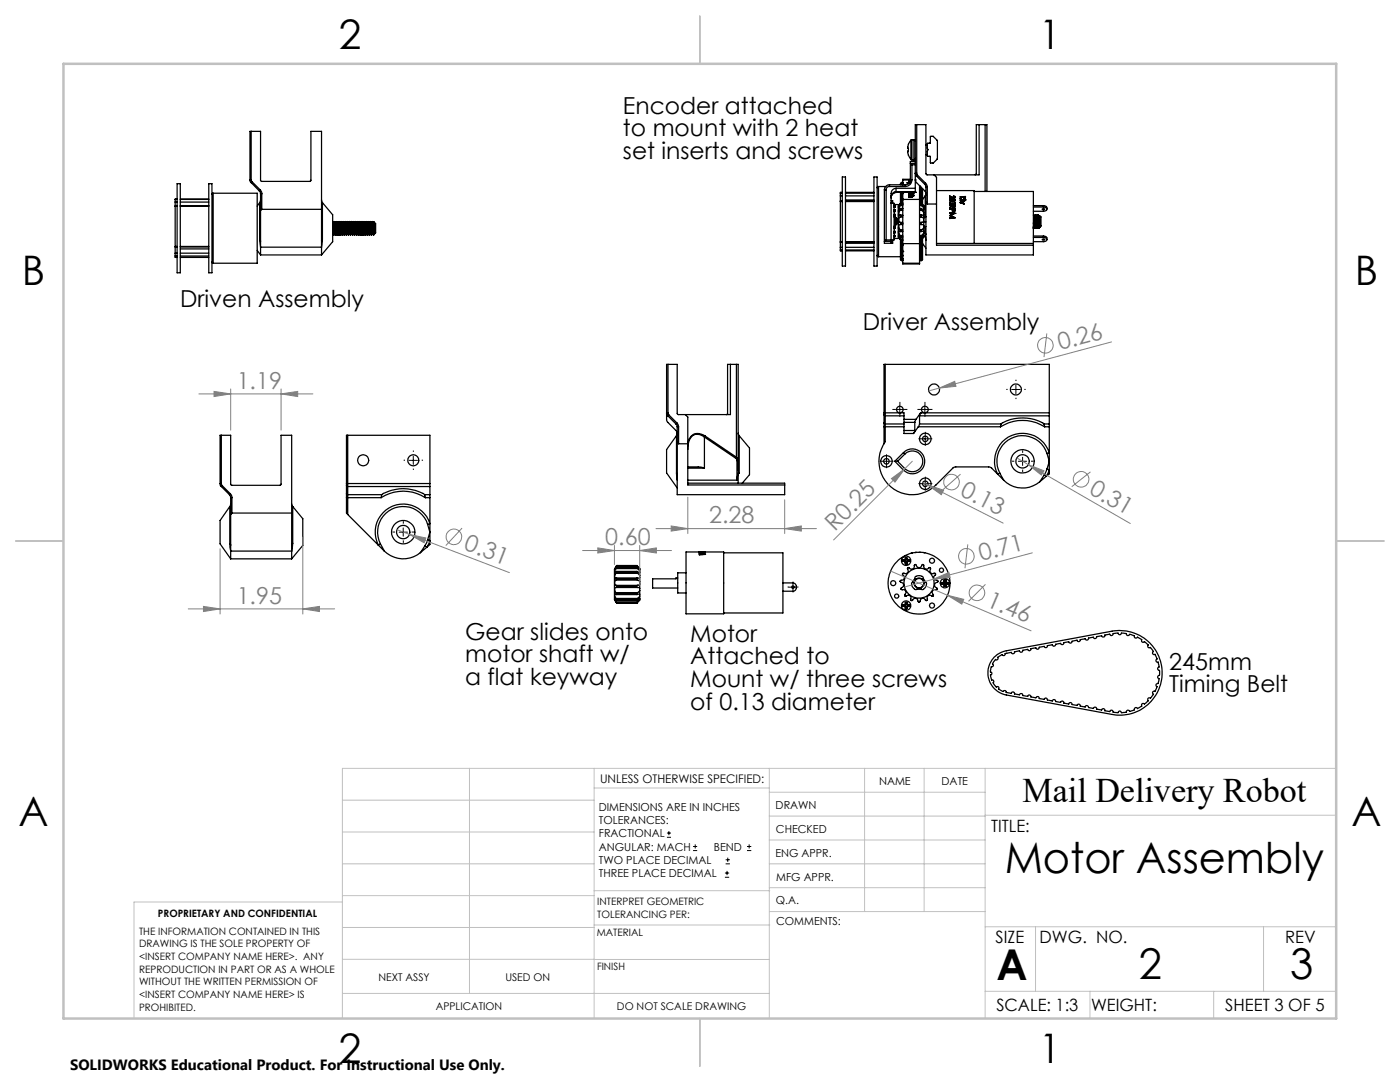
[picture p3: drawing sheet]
<svg xmlns="http://www.w3.org/2000/svg" width="279mm" height="216mm" viewBox="0 0 279 216" stroke-linecap="round" stroke-linejoin="round" font-family="sans-serif">
<g fill="none" stroke="#000" stroke-width=".25">
<path d="M35 39.8v.5M35 39.8h.3M35.3 36.7h.7v17.7h-.7zM35.3 39.7l-.3 .1M36 39.7h5.7M36 39.8h5.7M41.7 36.7h.6v17.7h-.6zM42.5 38.6l-.2 .2M42.5 38.6h8.8v13.9h-8.8M42.5 38.6v13.9M49.9 35.9v-9.7h2.1v9.9l.1 .1h9.8l.2-.2v-9.8h2.1v23.1M49.9 35.9l.2 .5"/>
<path d="M49.9 35.9h.2M50.1 35.9l.2 .4M50.1 26.2v9.7M50.1 36.4l1.7 1.7M50.3 36.3l1.6 1.6M50.3 36.3l-.2 .1M51.8 38.1l.2 .6M51.9 37.9l.3 .8M51.9 37.9l-.1 .2M52 39.9l-.2 .5M52 38.7v10.6M52 38.7h.2"/>
<path d="M52.2 38.7v3.1M64.2 39.9l.1 .5M167.7 38.6v.5M167.7 38.6h.4M167.7 39.1h.4M167.7 39.1v1M168.1 35.3h.6v17.8h-.6zM168.1 38.4h-.4v.2M168.7 38.6h5.7M168.7 38.4h5.7M168.7 39.9h5.7M168.7 39.1h5.7"/>
<path d="M174.4 35.3h.6v17.8h-.6zM175.3 37.2l-.3 .3M175.3 37.2v14M175.3 37.2h1.4M176.5 37.9h.3M176.5 37.9v10.3M176.8 37.9v10M177.5 37.2a.61 .61 0 0 0-.7 .7M177.5 36.9a1.09 1.09 0 0 0-1 1M177.5 37.2h3.2M177.5 36.9v.3M177.5 36.9h3.2"/>
<path d="M178.8 37.6a1.03 1.03 0 0 0-1 1v9.6M178.8 38.2a1.15 1.15 0 0 0-1 1.2M178.8 38.2v.2M178.8 38.4h.1M178.8 38.2h3.9M178.8 38.4h3.9M178.8 37.6v.6M178.8 37.6h3.9M178.9 38.4a1.02 1.02 0 0 0-1.1 1M178.9 38.4a1.02 1.02 0 0 0-1.1 1.1M179.7 38.4v2.1M179.9 36.4v.5"/>
<path d="M179.9 38.4v2M179.9 36.4l-.2 .2v.3M179.9 36.4h.2M180.1 38.4v2M180.1 36.4v.5M180.1 36.5h.1M180.1 36.5l.1 .1M180.1 36.9h.1M180.1 38.5v.1M180.1 38.6l.1 .1M180.1 39.7v.2M180.1 39.9l.1 .1"/>
<path d="M180.1 39.7h.1M180.1 36.4v.1M180.1 38.6h.1M180.1 39.9h.1M180.1 38.5h.1M180.2 38.5h.1M180.2 39.8v8.8M180.2 38.5h-.1M180.2 39.7h-.1M180.2 39.8h3.3M180.2 36.8l-.1 .1M180.2 38.4v1.4"/>
<path d="M180.2 35.9h1.5M180.7 36.9v.3M181 36.5h.1M181 36.5h.5M181.1 36.5h.3M181.1 36.5h.1M181.4 36.3h.1M181.4 36.1h.1M181.4 36.2h.1M181.3 38.6h.1M181.3 39.1h.1M181.4 39.3h.1"/>
<path d="M181.3 36.6h.1M181.4 39.2h.1M181.4 38.5v.1M181.4 38.5l-.1 .1M181.4 38.6h.1M181.4 38.7h.1M181.4 38.8h.1M181.4 38.8l-.1 .1h.3M181.4 39.1h.1M181.4 39.2l.5 .1M181.4 35.9h.1M181.4 35.9l.2 .1"/>
<path d="M181.4 38.9h.1M181.4 38.6h-.1M181.4 36h.1M181.4 36.2h.2M181.4 39.3h.4M181.4 36.3h.2M181.4 36.1h.2M181.4 38.6h.6M181.4 38.8v.1M181.4 39.2h.6M181.4 38.6h.7M181.4 38.9h.2"/>
<path d="M181.4 36.5h.1M181.4 35.9v.1M181.5 39.1h-.1M181.5 39.1h-.2M181.5 39.1h.1M181.5 39.1h.8M181.5 38.8h.1M181.5 38.7h.1M181.5 39.1l-.1 .1M181.5 39.1l-.1 .2M181.5 38.7v.1M181.5 39.1h.3"/>
<path d="M181.6 38.7h.1M181.6 36h.1M181.6 38.9h.1M181.6 38.7h.2M181.6 38.7h.7M181.6 38.5h.2M181.6 38.7v.1M181.6 38.5h.1M181.6 38.4v.1M181.6 39.1v.1M181.6 38.4h.1M181.7 32.6h.1"/>
<path d="M181.7 35.9a1.02 1.02 0 0 1-1 1M181.7 38.4l.1 .1M181.7 38.9h.1M181.7 38.5h.1M181.7 35.9h.3M181.7 35.8h-1.5v1.1M181.7 32.6v3.3M181.7 32.6l.3 .3M181.7 32.6h1M181.8 39.2h.1M181.8 39.1v.1M181.8 31.8l.2 .1"/>
<path d="M181.8 28l-.5 .8-.1 .5v.3h.1l-.1 1 .6 1.2M181.8 38.7h.1M181.8 39.1l.2 .1h-.2M181.8 39.1l.1 .1M181.8 39.1h.1M181.8 28v3.8M181.8 39.3h.1M181.8 38.9h.1M181.9 38.8l-.1 .1M181.9 38.8h.4M181.9 38.8v.1M181.9 38.9h-.2"/>
<path d="M181.9 39.2h.1M181.9 39.2h-.1M181.9 39.3h.1M182 27.9l-.2 .1M182 35.9a1.33 1.33 0 0 1-1.3 1.3M182 38.6h.1M182 39.2v.1M182 27.9v4M182 27.9h.4M182 31.9h.4M182 32.9v3M182 32.9h.7"/>
<path d="M182 39.3h-.2M182.1 38.6h.1M182.1 38.6h.3h-.3M182.2 38.6h-.1M182.2 38.9h.1M182.2 38.6h.1M182.3 38.8v.1M182.3 39.1h.1M182.3 38.9h.1M182.3 38.7h.1M182.3 38.8l-.1 .1M182.4 27.9l.3 .3"/>
<path d="M182.4 27.9v4M182.7 34.6h.1M182.7 31.6l-.3 .3M182.7 32.2h-1v.4M182.7 32.2v.4M182.7 38.2v.2M182.7 38.4h.1M182.7 35.8l.1 .6 1.8 1.7 .2 .6M182.7 35.9h.1M182.7 32.6v5.6M182.9 35.1l1.6 1.7M183 34.5l.1 .4"/>
<path d="M183 34.5h-.3l.2 .6M183 24.9v9.6M183.1 34.9l-.2 .2M183.1 34.9l1.6 1.6M183.5 39.8v12.7M183.5 39.7h.2M183.5 38.5h.2M183.5 37v2.8M183.5 37.5h.2M183.5 37.9h.1M183.5 38.9h.1M183.5 38.6h.2"/>
<path d="M183.5 39.9h.2M183.5 37.6h.2M183.5 37.1h.1M183.6 37.1v.4M183.7 37.5h.1M183.7 39.9l-.1 .5M183.7 39.7v.2M183.7 38.6l-.1 .2v.9M183.7 38.5v.1M183.7 37.6l-.1 .2v.7M183.7 37.5v.1M183.8 37.3v3.1"/>
<path d="M183.9 37.4v3.2M184.1 37.6v3.2M184.5 36.8l.3 .5M184.6 39.1v4.1M184.6 39.1l-.5 .7M184.7 36.5l.4 .8M184.7 36.5l-.2 .3M184.8 38.6l-.2 .5M184.8 30.9h.3M184.8 28.9h.3M184.8 37.3v3M184.8 37.3h.3"/>
<path d="M185.1 37.3v3.4M185.7 27.3l.5-.1 .9 .8v3.7l-.8 .8h-.6v-1.3l-.6-.1 .1-1.2-.1-1.3 .6-.1zM186.4 34.9l.5 .5v5.3M186.9 38h7.5v10.6M189.5 39.8l.1 .2 .5 .1M189.5 39.2l.5 .2M189.6 39.8l.2 .2M190 39.3l.3 .1M190 39.3l-.5-.2v.4l.2-.3 .6 .3M190 39.4l.2 .1M190 39.3v.1M190.1 39.6l-.5 .1-.1 .1"/>
<path d="M190.1 39.6h.3l.2 .2M190.1 39.7l.5 .1M190.1 39.7l-.6 .1M190.1 39.7l-.5 .1M190.1 39.7l.4 .1M190.1 39.6v.1M190.3 39.4v.1M190.5 39.2l.1 .1M190.5 39.3l-.2-.2 .3 .2M190.5 39.3l-.2 .1M190.5 39.8l-.1 .2h-.3M190.5 39.8l-.1 .2-.3 .1"/>
<path d="M190.5 39.3l-.1 .2M190.6 39.3l-.3 .2M190.6 39.8l-.1 .2-.4 .1M191.6 39.7l.5 .2M192.1 39.9l.3 .1M192.1 39.9l-.5-.3v.5h.1v-.4l.7 .4M192.1 39.9l.3 .2M192.1 39.9h.1M192.4 39.7l.2 .2M192.4 39.7l.1-.1 .2 .3M192.4 39.7l.3 .2M192.6 39.3h.1"/>
<path d="M192.6 39.3h-1h1.1M192.6 39.9l-.2 .1M192.6 39.9l-.2 .2M192.7 39.9l-.3 .2M194.4 38.2h11.8v10.4M195.4 24.9v10l-10.5-.1-.1-9.9h-2.1v7.3M196.6 24.9h-1.8v9.8l-.2 .2M196.6 24.9h.4v13.3M196.6 24.9v13.3M35 41.2v8M35 49.2v.1M35 41.1v.1"/>
<path d="M35 50.5v.6M35 51.1v.3h.3M35 49.3h.3M35 41.1h.3M35 40.3v.8M35 49.3v1.2M35 49.2h.3M35 41.2h.3M35 51.1h.3M35 50.5h.3M35 40.3h.3M36 49.3h5.7"/>
<path d="M36 41.1h5.7M36 51.4h5.7M36 49.7h5.7M36 41h5.7M36 49.2h5.7M36 41.2h5.7M36 51.1h5.7M36 50.5h5.7M36 40.3h5.7M42.3 52.3l.2 .2M51.3 50l.7 .9M51.8 47.9l.2 .2"/>
<path d="M51.8 40.4v7.5M51.8 40.4l-.5 .7M51.8 47.9l.2 1.4M52 49.3v1.6M52 50.9h12.2M52 49.3h12.2M52.2 41.8l-.2 .2M52.2 41.8h12M64.2 49.3v1.6M64.3 47.8l-.1 .2M64.3 40.4l2.1 2.5v5.3l-2.2 2.7M64.3 47.8l-.1 1.5"/>
<path d="M64.3 40.4v7.4M66.4 46.6h.1M66.4 44.3l.2 2.5M66.4 44.2h.1M66.4 46.5v.1M66.4 44.2l.2 2.6M66.5 44.2l.1 .3M66.6 44.5l.2 2.1-.2 .3-.2-.3M66.6 44.5h.1M66.6 44.5l.3 2.1M66.8 44.2l.2 2.6M66.9 44.2l-.3 .3"/>
<path d="M66.9 46.6l.2 .3M67 44.5l-.1-.3 .2 2.7M67 44.5l.2 2.1M67 44.5h.1M67.1 44.5l.2 2.1M67.2 44.2l.2 2.7M67.2 46.6l-.1 .3M67.3 44.2l.2 .6 .1 1.8-.1 .3zM67.3 44.2l-.2 .3M67.3 46.6l.1 .3M67.4 44.5h.1M67.4 46.9h.1"/>
<path d="M67.5 44.5l.2 2.1M67.6 44.2l.2 2.7M67.7 44.2l-.2 .3M67.7 46.6l.1 .3M67.8 44.5l-.1-.3 .2 2.7M67.8 44.5l.3 2.1-.2 .3M67.8 44.5h.1M67.8 46.9h.1M67.9 44.5l.2 2.1M68.1 44.2l.2 2.7M68.1 46.6l.2 .3M68.1 44.2l-.2 .3"/>
<path d="M68.3 44.5l-.2-.3 .2 2.6M68.3 44.5l.2 2.1-.2 .3M68.3 44.5h.1M68.3 46.9h.1M68.3 44.5l.2 2.1M68.5 44.2l.2 2.7-.2-2.7M68.5 44.2l-.2 .3M68.5 46.6l.2 .3M68.5 44.2l.2 .3M68.7 44.5l.2 2.1-.2 .3M68.7 44.5h.1M68.7 46.9h.1"/>
<path d="M68.7 44.5l.2 2.1M68.9 44.2l.2 2.6M68.9 44.2l-.2 .3M68.9 46.6l.2 .3M69.1 44.5l-.2-.3 .2 2.6M69.1 44.5l.2 2.1-.2 .3M69.1 44.5h.1M69.1 44.5l.3-.3 .2 2.7M69.1 44.5l.3 2.1M69.3 44.2l.2 2.6M69.4 44.2l.1 .3M69.4 46.6l.2 .3"/>
<path d="M69.5 44.5l.2 2.1-.1 .3M69.5 44.5h.1M69.6 44.5l.2-.3 .2 2.6M69.6 44.5l.2 2.1M69.7 44.2l.2 2.7M69.8 44.2l.1 .3M69.8 46.6l.1 .3M69.9 44.5h.1M69.9 44.5l.2 2.1M70 44.5l.2 2.1M70.1 46.6l-.2 .3M70.1 44.2l-.1 .3"/>
<path d="M70.1 44.2l.2 2.6M70.1 44.2h.1M70.2 46.6l.2 .3M70.3 44.5l-.1-.3 .2 2.7M70.3 44.5l.3 2.1-.2 .3M70.3 44.5h.1M70.4 44.5l.2 2.1M70.6 44.2l.2 2.7M70.6 44.2l-.2 .3M70.6 46.6l.2 .3M70.6 44.2l.2 2.6M70.6 44.2l.2 .3"/>
<path d="M70.8 44.5h.1M70.8 44.5l.2 2.1M71 46.6l-.2 .3M71 44.2l-.2 .3M71 44.2l.2 2.6M71 44.2h.1M71 44.2l.2 .3M71.2 44.5l.2 2.1-.2 .3-.2-.3M71.2 44.5h.1M71.2 44.5l.2 2.1M71.4 44.2l-.2 .3M71.4 44.2l.2 2.6"/>
<path d="M71.4 44.2h.1M71.4 46.6l.2 .3 .3-.3 .2 .3 .1-.3-.2-2.1-.1-.3 .2 2.6M71.6 44.5l-.2-.3 .2 2.6M71.6 44.5l.2 2.1M71.6 44.5h.1M71.6 44.5l.3 2.1M71.8 44.2l.2 2.6M71.9 44.2l-.3 .3M72 44.5h.1M72.1 44.5l.1 2.1M72.2 44.2l.2 2.6M72.3 44.2l-.2 .3"/>
<path d="M72.4 44.5l-.1-.3 .2 2.6M72.4 44.5l.1 1a1.49 1.49 0 0 1-.1 1.4l-.2-.3M72.4 44.5h.1M72.5 44.5l.2 2.1M72.6 44.2l.2 2.6M72.7 44.2l-.2 .3M72.7 46.6l.2 .3M72.8 44.5l-.1-.3 .2 2.6M72.8 44.5l.3 2.1-.2 .3M72.8 44.5h.1M72.9 44.5l.2 2.1M73.1 44.2l.2 2.7-.2-2.7"/>
<path d="M73.1 44.2l-.2 .3M73.1 46.6l.2 .3M73.1 44.2l.2 .3M73.3 44.5l.2 2.1-.2 .3M73.3 46.9h.1M73.3 44.5h.1M73.3 44.5l.2 2.1M73.4 44.2l-.1 .3M73.5 44.2l.2 2.6M73.5 44.2h.1M73.5 46.6l.2 .3M73.7 44.5l-.2-.3 .2 2.6"/>
<path d="M73.7 44.5l.2 2.1-.2 .3M73.7 44.5h.1M73.7 44.5l.2 2.1M73.9 44.2l.2 2.6M73.9 44.2l-.2 .3M73.9 46.6l.3 .3M74.1 44.5h.1M74.1 44.5l-.2-.3 .3 2.7M74.1 44.5l.2 2-.1 .4M74.2 44.5l.2 2.1M74.3 44.2l.2 2.6M74.4 44.2l-.2 .3"/>
<path d="M74.4 46.6l.1 .3M74.5 44.5l.2 2.1-.1 .3M74.5 44.5l-.1-.3 .2 2.7M74.5 44.5h.1M74.6 46.8v.1M74.7 44.3l.3 .3v1.9l-.2 .1-.2-2.3-.1 .2 .3 2.1M167.7 40.2v8.1M167.7 40.1v.1M167.7 48.3h.1M167.7 49.9v.2h.4M167.7 49.4v.5M167.7 40.1h.4"/>
<path d="M167.7 48.3h.4M167.7 48.3v1.1M167.7 40.2h.4M167.7 49.4h.4M167.7 49.9h.4M168.7 40.1h5.7M168.7 48.3h5.7M168.7 50.1h5.7M168.7 48.5h5.7M168.7 40.2h5.7M168.7 49.4h5.7M168.7 49.9h5.7"/>
<path d="M175 50.9l.3 .3M175.3 51.2h4.4M176.6 48.2h-.1M176.6 48.2h1.2M176.8 47.9l-.2 .3M177.8 48h.4v.5h-1.7v-.3M177.8 48.2v.3M177.8 40h.4v.4h-.4M177.8 40.6h.6v7.3h-1.6M178.4 41.9h.1M178.4 41.1h.1M178.4 46.4h.1"/>
<path d="M178.4 46.2h.1M178.4 45.6h.1M178.4 45.3h.1M178.4 42.8h.1M178.4 43h.1M178.4 43v.1M178.4 42.2h.1M178.4 42.1h.1M178.4 47h.1M178.4 47v.1M178.4 47.1h.1M178.4 47.2h.1"/>
<path d="M178.4 47.3h.1M178.4 47.2v.1M178.4 42h.1M178.4 42v.1M178.4 41.2h.1M178.4 41.3h.1M178.4 41.2v.1M178.4 45.1h.3M178.4 43.4h.3M178.4 40.8h.9v6.8h-.9M178.7 43.4v1.7M178.8 44.3h.1"/>
<path d="M178.8 44.3v.1M178.8 43.8h.1M178.8 43.8v.1M178.8 43.9h.1M178.8 43.7h.1M178.8 43.6h.1M178.8 44h.1M178.8 44.6h.1M178.8 44.7h.1M178.8 44.5h.1M178.8 44.5v.1M178.8 44v.1"/>
<path d="M178.8 44.1h.1M178.8 44.2h.1M178.8 44.1v.1M178.8 44.4h.1M178.8 44.4v.1M179.3 41.2h.1M179.3 47.3h.1M179.3 42.9h.1M179.3 47.1h.1M179.3 46.2h.1M179.3 46.5h.1M179.3 43.9h.1"/>
<path d="M179.3 43.7h.1M179.3 43.1h.1M179.3 41.4h.1M179.3 44.6h.1M179.3 44.8h.1M179.3 45.4h.1M179.3 45.6h.1M179.3 42h.1M179.3 42.2h.1M179.4 47.3l.4 .6M179.6 40.6l-.2 .6 .3-.5h.5M179.6 41a.48 .48 0 0 0-.1 .8l.3-.1"/>
<path d="M179.6 42a.69 .69 0 0 0-.1 .9h.2l.1 .1M179.6 43.3a.67 .67 0 0 0 0 1.1M179.6 44.4l.2 .2M179.6 45.8l.2 .3M179.6 47l.2 .3M179.6 47.7l.2 .2M179.6 41h.6M179.6 43.3h.6M179.6 44.4h.6M179.6 45.8h.6M179.6 42h.6M179.6 47h.6"/>
<path d="M179.6 47.7h.6M179.6 40.6h.6M179.7 44.8h.5M179.7 42.9h.5M179.7 47.9v3.9l.2 .2M179.7 46.2h.5M179.7 41.6h.5M179.7 40.7h.1M179.7 47.3h.5M179.7 47.9h.5M179.8 40.4a2.94 2.94 0 0 0-.5 2.3l.1 4.6M179.8 40.4h.1"/>
<path d="M179.8 40.4l-.2 .2M179.8 40.7h.1M179.8 40.7l-.2 .3M179.8 41.7h.1M179.8 41.7l-.2 .3M179.8 43h.1M179.8 43l-.2 .3M179.8 44.6h.1M179.8 44.6l-.1 .2a.38 .38 0 0 0-.4 .2 .38 .38 0 0 0 .1 .5l.2 .3M179.8 46.1h.1M179.8 46.1l-.1 .1-.3-.1v.1l.2 .8M179.8 47.3h.1"/>
<path d="M179.8 47.3l-.4-.3 .2 .7M179.8 47.9h.1M179.8 40.4h.4M179.8 41.7h.4M179.8 43h.4M179.8 44.6h.4M179.8 46.1h.4M179.8 47.3h.4M179.8 40.7h.4M179.9 47.9v4.1M180.1 47.9v4.1M180.1 48.9v.1"/>
<path d="M180.1 49h.1M180.1 50.1v.1M180.1 50.2h.1M180.1 51l.1 .1M180.1 51.6l.1 .1M180.1 50.1h.1M180.1 51.9v.1M180.1 48.9h.1M180.1 51h.1M180.1 51.6h.1M180.1 51.9h.1M180.1 52h.1"/>
<path d="M180.2 50.2h.1M180.2 52.5v.2h3.3v-.2M180.2 48.7l-.1 .2M180.2 49.9l-.1 .2M180.2 50.9l-.1 .1M180.2 51.5l-.1 .1M180.2 51.9h-.1M180.2 52.5h3.3M180.2 52h-.3M180.2 48.6h3.4M180.2 48.6v3.9M183.5 41h.4"/>
<path d="M183.5 51.1h.2M183.5 44.8h.4M183.5 42.9h.4M183.5 46.2h.3M183.5 41.6h.3M183.5 47.3h.3M183.5 40.7h.3M183.5 47.9h.2M183.5 52h.4M183.5 49.1h.2M183.5 40.1h.1M183.5 50.1h.2"/>
<path d="M183.5 40.4h.2M183.5 41.7h.2M183.5 43.3h.4M183.5 43h.2M183.5 44.4h.4M183.5 45.8h.4M183.5 44.6h.2M183.5 42h.4M183.5 46.1h.2M183.5 47h.4M183.5 47.3h.2M183.5 47.7h.4"/>
<path d="M183.5 40.7h.2M183.5 40.6h.4M183.5 48.9h.2M183.5 49h.2M183.5 49.8h.1M183.5 50.2h.2M183.5 50.8h.1M183.5 51h.2M183.5 51.4h.1M183.5 51.6h.2M183.5 51.8h.1M183.5 51.9h.2"/>
<path d="M183.6 51.7l.1 .2M183.6 51.1l.1 .5M183.6 50.2v.6l.1 .2M183.6 49v.8l.1 .3M183.6 47.9v.7l.1 .3M183.7 51.1h.1M183.7 44.6l.7 .4M183.7 44.6h.1M183.7 43h.1M183.7 43l.2 .3M183.7 46.1l.1 .1 .6-.1M183.7 41.7l.2 .3"/>
<path d="M183.7 41.7h.1M183.7 41.7l.7 .1M183.7 47.3h.1M183.7 40.7l.2 .3M183.7 40.7h.1M183.7 40.7l.7 .5M183.7 47.9h.1M183.7 40.4l.2 .2M183.7 40.4h.1M183.7 51.6l-.2 .1M183.7 51v.1M183.7 50.2h-.2"/>
<path d="M183.7 50.1v.1M183.7 49h.1M183.7 48.9v.1M183.7 40.4l.7 .7M183.7 46.1h.1M183.8 47.9l-.1 4M183.9 47.8v4.2M183.9 43.3l.5 .4M183.9 44.4l-.2 .2M183.9 45.8l-.2 .3M183.9 42l.5 .4M183.9 47l-.2 .3"/>
<path d="M183.9 41l.5 .5M183.9 47.7l-.2 .2M183.9 40.6l.5 .5M184.1 47.6v4.2l-.2 .2M184.1 48.6l.7 .9M184.4 44.1l-.5 .3M184.4 43.7v.4M184.4 45.4l-.5 .4M184.4 45v.4M184.4 44.1v.9M184.4 42.8l-.6 .1-.1 .1M184.4 42.8v.9"/>
<path d="M184.4 45.4v.7M184.4 42.4v.4M184.4 46.5l-.5 .5M184.4 46.1v.4M184.4 41.8v.6M184.4 47l-.7 .3M184.4 46.5v.5M184.4 41.5v.3M184.4 41.2v.3M184.4 47.2l-.5 .5M184.4 47v.2M184.4 47.2v.1l-.7 .6"/>
<path d="M184.4 41.1v.1M184.4 43.2h.4M184.4 45.2h.4M184.4 44.3h.4M184.4 43.3h.4M184.6 46.6l.2 .2M184.6 45.2v1.4M184.6 46.6l.2 1.4M184.8 40.3l.3 .4M184.8 40.3v10.6h21.4v-2M185.1 40.7h1.8M186.9 40.7v8.2h19.3"/>
<path d="M186.9 48.6h19.3M189.5 40.4a.66 .66 0 0 0 1.1 0M189.5 41.7h1.1v.4a.29 .29 0 0 1-.3 .2 .29 .29 0 0 1-.3-.2v-.3h-.5zM189.5 43l.8 .4M189.5 41.7h1.1M189.5 40.9h1.1M189.6 40.4a.55 .55 0 0 1 .8-.1l.1 .1M189.6 40.4l.2 .2M189.6 40.4l.2 .3M189.7 43l.9 .5M189.7 43h.1M189.8 40.6v.1"/>
<path d="M189.8 40.6h.3M189.8 40.7h.3M189.8 40h.3M189.8 40l.3 .1M189.8 40h.1M190 41l-.5-.1h1.1v.4a.3 .3 0 0 1-.4 .1 .3 .3 0 0 1-.2-.3l-.5 .4v-.1M190 41l-.5 .4M190 41v.1M190.1 40.1l-.5 .2-.1 .1M190.1 40.1l.5 .3M190.1 40.6v.1M190.1 40.2l.5 .2"/>
<path d="M190.1 40.2l-.6 .2M190.1 40.1v.1M190.1 40v.1M190.1 41.9v-.1h.4v.1M190.1 41.9l.2 .3M190.1 41.9v.1M190.1 41.1l.2 .3M190.3 43.4l-.8 .1v.1l1.1-.1M190.3 42.2h.1M190.3 42.6l-.8 .4M190.3 41.4h.1M190.3 43.4h.1"/>
<path d="M190.5 41.9l-.2 .3M190.5 41.1v-.1h-.4l.1 .4h.1M190.5 41.1l-.2 .3M190.5 41.9v.1M190.5 40.4l-.4 .2M190.5 40.4l-.1 .2-.3 .1M190.6 43.4v.1M190.6 42.6h.1M190.6 42.6l-1.1-.2v.1l.8 .1M190.6 42.6l-.9 .4M191.6 40.4h.1M191.6 40.4l.8 .2"/>
<path d="M191.8 40.4l.6 .2M191.8 40.4l.6 .3M192.4 40.2l-.8 .2M192.4 40v.1M192.4 40.2l-.6 .2M192.4 40.2l-.8 .3M206.2 45.1l-.1 .4M206.2 42.9l.3 2.6M206.2 41h2M206.2 47.1h2M206.2 47.4h2M206.2 41.3h2"/>
<path d="M206.2 48.6v.3M206.3 42.9h.1M206.5 43.1l-.2-.2 .2 2.6-.2-.2-.1-.8M206.5 43.1h.1M206.5 43.2l.2 2.1M206.7 45.3l-.1 .2M206.7 42.9l-.2 .2M206.7 42.9l.2 2.6M206.7 42.9h.1M206.7 42.9l.2 .2M206.7 45.3l.2 .2M206.9 43.2l.1 .9a1.81 1.81 0 0 1-.1 1.4"/>
<path d="M206.9 45.5h.1M206.9 43.1h.1M206.9 43.1l.2-.2 .2 2.6M206.9 43.2l.2 2 .2 .3M207.1 42.9h.1M207.2 42.9l.1 .2M207.2 42.9l.1 2.5M207.3 43.1l.2 2.2M207.3 45.4v.1M207.3 43.1h.1M207.4 43.2l.2 2.1M207.4 43v.1"/>
<path d="M207.5 43l.3 .3v1.8l-.2 .2zM207.5 45.3l-.1 .1M208 47.8l.2-.1 .3 .1-.3 .1zM208 41.7h.5l-.3 .2zM208.2 47.1l.5 .1 .2 .2-.1 .7-.4 .1h-2.2M208.2 47.4l.6 .1 .1 .2M208.2 41.3l.5 .1 .2 .3M208.2 41l.6 .2 .1 .6-.1 .2-.4 .2h-2.2M208.2 41v.3M208.2 47.1v.3M133.3 72.7v9.7M145.8 72.7v10h-10.5l-.2-.2v-9.8h-2.1v11.2l.2 .3 1.8 1.8 .1 .5"/>
<path d="M147 72.7h-1.8v9.8l-.2 .2M147 72.7h.3v21.2l.1 .4 .1 .1M147 72.7v18.5M176.7 72.7v10.3M43.9 96.5v-9.6h2.1v9.8l.2 .1h9.8l.1-.1v-9.8h2.1v23.1M43.9 96.5l.1 .3 .2 .3M43.9 96.5h.3M44.2 96.5l.1 .4M44.2 86.9v9.6M44.2 97.1l1.6 1.6M44.3 96.9l1.7 1.6M44.3 96.9l-.1 .2"/>
<path d="M45.8 98.7l.2 .6M46 98.5l.2 .3 .1 .5M46 98.5l-.2 .2M46 99.3v10.7M46 99.3h.3M46.3 99.3v3.1M69.1 96.5v.4M69.1 98.5v.8M69.1 96.5v-9.6h16.7v9.6M69.1 99.3h7M69.1 96.5h16.7M69.1 96.9v1.6"/>
<path d="M69.1 99.3v3.1l.3 .3M69.1 96.9l.3 .2M69.1 98.5l.3 .2M69.4 86.9v10.2M69.4 98.7v4M69.4 97.1h16.4M69.4 97.1v1.6M69.4 98.7h6.8M76.1 99.3a8.1 8.1 0 0 1 8.8 0M76.2 98.7a8.2 8.2 0 0 1 8.5 0M76.2 98.7l-.1 .6M84.7 98.7l.2 .6"/>
<path d="M84.7 98.7h1.1M84.9 99.3h.9M85.8 96.5v.6M85.8 98.7v.6M85.8 97.1v1.6M85.8 99.3v9.4l-.6 .5M133.3 83l1.6 1.6M133.3 82.4h-.3l.3 .6M133.3 82.4l.2 .4M133.5 82.8l-.2 .2M133.5 82.8l1.6 1.6M134.9 84.6l.2 .6"/>
<path d="M135 94.4l.1 .2M135 94.4l.1 1.4M135 86.9l-2 2.8v4.7l2.1 3M135 86.9v7.5M135.1 84.4l.3 .8M135.1 84.4l-.2 .2M135.1 86.5l-.1 .4M135.1 88.1l.3 .4M135.1 88.1v10.6h21.5v-1.9M135.1 85.2h.3M135.1 85.2v2.9M135.4 88.5h1.9"/>
<path d="M135.4 85.2v3.3M136.8 82.7l.5 .5v5.3M137.3 88.5v8.3h19.3M137.3 93.2h2.6l.7 .2M137.3 96.4h19.3v.4M137.3 95.8h9.8M137.3 93.4h3.3M140.6 87.2a1.83 1.83 0 0 0-2-.5 1.83 1.83 0 0 0-1.2 1.7l-.1 1.3M140.6 87.2v6.2M140.6 87.2l6.2 4.2M140.8 87a2.06 2.06 0 0 0-2.3-.4 2.06 2.06 0 0 0-1.2 1.9M140.8 87l-.2 .2"/>
<path d="M140.8 87l6.2 4.2M146.8 91.4l.3 .5M147 91.2l.3 .4-.2 .3M147 91.2l-.2 .2M147.1 91.9v3.9M147.3 86.4l.2 .6M147.3 94.4l-.2 1.4M147.3 94.4v2M147.3 94.4h.2M147.5 87l2.1 2.4v5.3l-1.5 1.7M147.5 87v7.4M176.4 82.4v.4"/>
<path d="M176.4 84.4v.8M176.4 82.4h4v1.3M176.4 85.2h4M176.4 82.4v-9.7h33v9.7M176.4 82.8l.3 .2M176.4 82.8v1.6M176.4 85.2v3.3M176.4 84.4l.3 .2M176.7 84.6v3.5a6.7 6.7 0 0 0 1.1 9 6.7 6.7 0 0 0 9-.3l3.5-3.5 .3-.1h6.8l.4 .1 2.5 2.5M176.7 83h3.7M176.7 83v1.6M176.7 84.6h3.7"/>
<path d="M178.6 92l1.7 1.8M178.6 92h.5M179.1 92l1.5 1.5M179.5 82.4a.66 .66 0 0 1-.5-1 .66 .66 0 0 1 1.1 0 .66 .66 0 0 1-.4 1M180.3 90.3a2.48 2.48 0 0 1 3.5 0 2.48 2.48 0 0 1 0 3.5 2.48 2.48 0 0 1-3.5 0M180.3 90.3l-1.7 1.7M180.3 90.3l.3 .3M180.4 83.7v.6M180.4 85.9v.6h1.9M180.4 83.7h2.4M180.4 84.3v1.6M180.4 84.3h2.2"/>
<path d="M180.4 85.9h2.2M180.6 90.6a2.09 2.09 0 0 1 2.9 0 2.09 2.09 0 0 1 0 2.9 2.09 2.09 0 0 1-2.9 0M180.6 93.5l-.3 .3M180.6 90.6l-1.5 1.4M182.6 85.9l-.3 .6M182.6 84.3v1.6M182.8 83.7l-.2 .6M183.3 85.2h16.4M183.3 85.2l-1 1.3M183.5 84.6l-.2 .6M183.5 83h25.9M183.5 83v1.6"/>
<path d="M183.5 84.6h16.3M183.7 82.4l-.2 .6M183.7 82.4h.1M183.7 82.4h25.7M183.7 82.4l-.9 1.3M184.4 82.4a.67 .67 0 0 1-.4-1.1 .67 .67 0 0 1 1.1 0 .67 .67 0 0 1-.4 1.1M199.5 94.4l.8 1.4M199.7 85.2a8.3 8.3 0 0 1 8.8 0M199.8 84.6a8.2 8.2 0 0 1 8.6 0M199.8 84.6l-.1 .6M200.3 95.8a5.3 5.3 0 0 0 7.2 .3M208.4 84.6l.1 .6"/>
<path d="M208.4 84.6h1M208.4 94.8l-.9 1.3M208.4 94.8l.4 .2M208.5 85.2h.9M208.8 95l-1.3 1.1M209 90.5a5.1 5.1 0 0 0-6.9-3.2 5.1 5.1 0 0 0-2.6 7.1M209 90.5l.4 1.5-.4 1.6M209 93.6l-.6 1.2M209 90.5l.3-.1a5.6 5.6 0 0 0-7.4-3.5 5.6 5.6 0 0 0-2.8 7.7l.4-.2M209 93.6l.4 .1-.6 1.3M209.4 82.4v.6M209.4 84.6v.6"/>
<path d="M209.4 83v1.6M209.4 85.2v9.3l-.6 .5M45.9 108.5l.1 .3M45.9 108.5l.1 1.5M45.9 101.1l-2 2.8v4.6l2.1 3M45.9 101.1v7.4M46 100.6l-.1 .5M46 110v1.5M46 111.5h12.2M46 110h12.2M46.3 102.4h11.9M46.3 102.4l-.3 .3"/>
<path d="M58.2 100.5l.2 .6M58.2 110v1.5M58.4 108.4l-.2 .3M58.4 101.1l2 2.4v5.3l-2.2 2.7M58.4 108.4l-.2 1.6M58.4 101.1v7.3M69.4 102.7l7.3 7.3M75.9 108.5l.8 1.5M76.7 110a5.4 5.4 0 0 0 7.2 .3M84.8 108.9l-.9 1.4M84.8 108.9l.4 .3M85.2 109.2l-1.3 1.1"/>
<path d="M85.3 104.6a5.1 5.1 0 0 0-6.8-3.2 5.1 5.1 0 0 0-2.6 7.1M85.3 104.6l.5 1.6-.5 1.5M85.3 107.7l-.5 1.2M85.3 104.6l.5-.1a5.6 5.6 0 0 0-7.4-3.5 5.6 5.6 0 0 0-2.8 7.7l.3-.2M85.3 107.7l.5 .2-.6 1.3M122.9 116.8l.1 .2M122.9 113.5l-.2 .7 .3-.1M122.9 114.4a.58 .58 0 0 0 0 1l.1-.1v.2M122.9 115.7a.63 .63 0 0 0 0 1.1M122.9 118.3l.1 .2M122.9 119.4l.1 .3M122.9 113.1l-.2 .5 .3-.4"/>
<path d="M122.9 116.8h4.3M122.9 115.7h4.3M122.9 118.3h4.3M122.9 114.4h4.3M122.9 119.4h4.3M122.9 113.5h4.3M122.9 113.1h4.3M123 115.3h4.2M123 117.2h4.2M123 118.6h4.1M123 114h4.1M123 112.9l-.4 .7v6l.4 .7"/>
<path d="M123 113.2l-.1 .3M123 114.1h.1M123 114.1l-.1 .3M123 115.5l-.1 .2M123 117v.1M123 117.1v.1a.52 .52 0 0 0-.4 .3 .52 .52 0 0 0 .2 .6l.1 .2M123 118.5h.1M123 118.5v.1a.24 .24 0 0 0-.3 0 .24 .24 0 0 0 0 .4l.2 .4M123 119.7h.1M123 119.7l-.3-.2 .2 .6M123 112.9h.1M123 112.9l-.1 .2"/>
<path d="M123 113.2h.1M123 115.5h4M123 119.7h4.1M123 113.1h4M123 112.9h4M123 117h4M123 115.5h.1M123 117.1h4M123 118.5h4M123 114.1h4M123 119.7h4M127 117.1l.2 .1"/>
<path d="M127 117v.1M127 115.5l.2 .2M127 115.5h.1M127 118.5l.1 .1h.6M127 114.1l.2 .3M127 114.1h.1M127 114.1l.7 .1M127 119.7h.1M127 113.2l.2 .3M127 113.2h.1M127 113.2l.7 .4M127 112.9l.2 .2"/>
<path d="M127 112.9h.1M127 112.9l.7 .6M127 118.5h.1M127.2 117.2l.5 .2M127.2 116.8l-.2 .2M127.2 115.7l.5 .4M127.2 114.4l.5 .5M127.2 118.3l-.2 .2M127.2 113.5l.5 .4M127.2 119.4l-.2 .3M127.2 113.1l.5 .4M127.7 116.5l-.5 .3"/>
<path d="M127.7 116.5v.9M127.7 116.1v.4M127.7 115.3h-.6l-.1 .2M127.7 115.3v.8M127.7 117.4v.4M127.7 117.8l-.5 .5M127.7 114.9v.4M127.7 117.8v.8M127.7 118.9l-.5 .5M127.7 118.6v.3M127.7 114.2v.7M127.7 113.9v.3"/>
<path d="M127.7 119.4l-.7 .3M127.7 118.9v.5M127.7 119.6l-.5 .5M127.7 119.4v.2M127.7 113.6v.3M127.7 113.5v.1M127.7 119.6v.2l-.7 .5M127.7 113.5h.1M135.3 115.3h-.4v.2h-4.7v1.8h5.1M136.9 114.3h-1.6v4h1.6M139.6 110.2h.1M139.6 110.2h.7"/>
<path d="M139.6 110.2h.5M139.6 110.2h1l-.3 .1M139.6 110.5h.1M139.6 110.5l.7 .1M139.7 110.5l.9 .1M139.7 110.5h.1M140.1 110.2h.1M140.1 110.2l.2 .1M140.2 110.2h.1M140.2 110.2l.1 .1M140.2 110.2l-.1 .1M140.2 110.1h.1"/>
<path d="M140.2 110.1l.1 .1M140.2 110.2h.3M140.2 110.1h.3M140.3 110.6l-.7 .1 1-.1M140.3 110.6v.1M140.3 110.3h-.7h1M140.3 110.3l-.7 .2M140.3 110.3v.1M140.5 110.3h.1M140.5 110.2l-.2 .1M140.5 110.2h.1M140.5 110.1h.1"/>
<path d="M140.5 110.1l-.2 .1M140.5 110.2v.1M140.6 110.1l-.3 .1M140.6 110.1h.1M140.6 110.1h3.8v12.4h-7.5v-12.4h3l-.3 .1M140.6 110.6h.1M140.6 110.3h.1M140.6 110.3l-.9 .2M144.4 110.3h11.8v6M156.2 116.3v6h-11.8M156.2 116.3h2.1a.86 .86 0 0 1 .5 1.4l-.4 .3h-2.2M180.1 114.5v.1a.66 .66 0 0 1 .3 .8 .66 .66 0 0 1-.7 .5v.2a.62 .62 0 0 1 .6 .6 .62 .62 0 0 1-.5 .7l.2 .3a.58 .58 0 0 1 .7 .3 .58 .58 0 0 1-.1 .7v.1a.29 .29 0 0 0 .2 .2 .29 .29 0 0 0 .3-.2 .6 .6 0 0 1 .6 .2 .6 .6 0 0 1 .1 .7l.2 .1a.63 .63 0 0 1 .8-.4 .63 .63 0 0 1 .5 .7v.1a.39 .39 0 0 0 .4-.6 .6 .6 0 0 1 .6-.2 .6 .6 0 0 1 .5 .4l.3-.1a.65 .65 0 0 1 .2-.8 .65 .65 0 0 1 .8 .1l.2-.3a.63 .63 0 0 1-.2-.8 .63 .63 0 0 1 .8-.2l.1-.3a.66 .66 0 0 1-.5-.7 .66 .66 0 0 1 .7-.6l-.1-.2a.64 .64 0 0 1-.7-.4 .64 .64 0 0 1 .3-.8v-.2"/>
<path d="M180.1 114.4v.1M180.2 112h.1M180.2 111.8v.2M180.2 111.8h.1M180.2 112h.3M180.2 111.8h.3M180.5 112h.2M180.5 112l.1 .1M180.5 111.8h.1M180.5 112h.1M180.5 112h-.3M180.6 111.7h.1"/>
<path d="M180.6 112.1l.1 .2M180.6 111.7l-.1 .1M180.7 112v.3M180.7 111.7l-.2 .1M180.7 112l-.1 .1M180.7 112.5h.1M180.7 112.5h.2M180.7 111.5v-.2h.2v.2M180.7 111.5h.1M180.7 112.3v.2M180.7 112.3h.1M180.7 111.5l-.1 .2"/>
<path d="M180.7 111.5v.2M180.9 112.5h.1M180.9 112.3h.1M180.9 111.5h.1M180.9 111.3h-.2v.2M180.9 111.5l.1 .2M180.9 112.3v.2M181 112l-.1 .3M181 111.7l.2 .1M181 112v.1M181 112.1l-.1 .2M181 111.7h.1"/>
<path d="M181.2 112h-.2M181.2 112h.2M181.2 111.8h.1M181.2 112h.1M181.2 112l-.2 .1M181.2 111.8h.2M181.4 112h.1M181.4 111.8v.2M181.4 111.8h.1M181.4 111.8h-.2M182.1 110.3l-.3 .1M182.2 116.1h-.1a.93 .93 0 0 0 0 1 .93 .93 0 0 0 .9 .5l.1-.1"/>
<path d="M182.5 116l-.3 .1M182.6 115.5v-.1a1 1 0 0 1 1.6-.2l.1 .3M182.6 115.5l-.4 .6M182.6 115.5v.2M182.8 110.2h-.2M183.1 117.5h.7M183.3 117.3l-.2 .2M183.4 110.2h.3M183.6 117.4l.2 .1M184.2 112.6l-.2 .1a.6 .6 0 0 1-.6 .6 .6 .6 0 0 1-.6-.6l-.1-.1a.32 .32 0 0 0-.2 .5 .62 .62 0 0 1-.6 .5 .62 .62 0 0 1-.6-.4l-.2 .2a.65 .65 0 0 1 0 .9 .65 .65 0 0 1-.8 .1h-.2M184.2 112.6v.1M184.2 112.7h.1a.64 .64 0 0 0 .4 .8 .64 .64 0 0 0 .8-.3l.2 .3a.61 .61 0 0 0 0 .8 .61 .61 0 0 0 .8 .1h.2"/>
<path d="M184.3 115.5l.3 .6M184.3 115.5l-.1 .3M184.3 116l.3 .1M184.3 110.2l.3 .1M184.6 116.1h.1a.95 .95 0 0 1-.5 1.6l-.4-.2M186.7 114.4v.1M188.2 116.2h-.2v.3h.2M188.2 116.3h-.2v.2h.2M188.2 116.5h.2M188.2 116.5l.2 .1M188.2 116.2v.1M188.2 116.5h.1"/>
<path d="M188.4 116.2h.1M188.4 116.2h-.2M188.4 116.6l.1 .1M188.4 116.2l-.2 .1M188.4 116.5l.1 .2M188.4 116.5v.1M188.5 117h.2M188.5 115.7h.2M188.5 115.7h.1M188.5 117h.1M188.5 116l-.1 .2M188.5 115.7v.3"/>
<path d="M188.5 116.7v.3M188.5 116h.1M188.5 116.7h.1M188.7 116.7h.1M188.7 117h.1M188.7 115.7h.1M188.7 116h.1M188.7 116v.2M188.7 115.7v.3M188.7 116.7v.3M188.7 116l.1 .2M188.7 116.2l.2 .1"/>
<path d="M188.7 116.5v.2M188.7 116.5l.1 .1M188.8 116.6l-.1 .1M188.8 116.2h.1M188.8 116.2h-.1M188.9 116.5h-.2M188.9 116.2v.1M188.9 116.5h.1M188.9 116.5l-.1 .1M188.9 116.2h.3M188.9 116.5h.3M189.2 116.2v.3"/>
<path d="M189.2 116.2h.1M189.2 116.5h.1M189.2 116.2l-.3 .1M122.9 120.1l.1 .2M122.9 120.1h4.3M123 120.3h.1M123 120.3h4M127 120.3h.1M127.2 120.1l-.2 .2M180.2 120.7v.3M180.2 121h.1M180.2 120.7h.1"/>
<path d="M180.2 120.7h.3M180.2 121h.3M180.5 120.7h.1M180.5 120.9l.2 .1M180.5 120.9v.1M180.5 121h.1M180.5 120.9l-.3 .1M180.6 120.6l-.1 .1M180.6 121l.1 .2M180.6 120.6l.1 .1M180.7 120.7h-.2M180.7 121v.2"/>
<path d="M180.7 121h-.1M180.7 121.5h.2M180.7 120.2h.2M180.7 120.2h.1M180.7 121.4h.2M180.7 120.2v.3M180.7 121.2v.3M180.7 120.5l-.1 .1M180.7 120.5h.1M180.7 121.2h.1M180.7 120.5v.2M180.9 120.5h.1"/>
<path d="M180.9 120.5l.1 .2M180.9 120.2h.1M180.9 121.2h.1M180.9 120.2v.3M180.9 121.2v.3M180.9 120.5l.1 .1M181 120.7h.2M181 121l-.1 .2M181 121h.1M181 120.6l.2 .1M181 120.6v.1M181.2 120.7h.1"/>
<path d="M181.2 120.9l-.2 .1M181.2 120.9v.1M181.2 120.7h.2M181.2 121h.2M181.2 121h-.2M181.2 120.9l.2 .1M181.4 120.7v.3M181.4 120.7h.1M181.4 121h.1M198.4 131.1a4.9 4.9 0 0 1 2.4-1.2l21.1-4a8.4 8.4 0 0 1 10 8.3 8.4 8.4 0 0 1-10 8.4l-21.1-3.9a4.5 4.5 0 0 1-2.4-7.6zM198.6 131.7h.2a.31 .31 0 0 0 .3-.1 .31 .31 0 0 0 0-.4l.4-.3a.46 .46 0 0 1 .8-.1l.4-.4 1.1-.2 .1 .1a.32 .32 0 0 0 .3 .1 .32 .32 0 0 0 .3-.3l.9-.2 .1 .1a.34 .34 0 0 0 .4 .1 .34 .34 0 0 0 .2-.3l1-.2a.32 .32 0 0 0 .4 .2 .32 .32 0 0 0 .2-.4l1-.1 .1 .1a.34 .34 0 0 0 .4 .1 .34 .34 0 0 0 .2-.3l1-.2a.32 .32 0 0 0 .4 .2 .32 .32 0 0 0 .2-.4l1-.1v.1a.35 .35 0 0 0 .4 .1 .35 .35 0 0 0 .3-.3l1-.2a.34 .34 0 0 0 .4 .2 .34 .34 0 0 0 .2-.4l1-.1v.1a.35 .35 0 0 0 .4 .1 .35 .35 0 0 0 .3-.3l.9-.3v.1a.34 .34 0 0 0 .5 .2 .34 .34 0 0 0 .2-.4l1-.1a.34 .34 0 0 0 .4 .2 .34 .34 0 0 0 .2-.4l1-.2v.1a.34 .34 0 0 0 .4 .2 .34 .34 0 0 0 .3-.4l1-.1a.32 .32 0 0 0 .4 .2 .32 .32 0 0 0 .2-.4l1-.2v.1a.34 .34 0 0 0 .4 .2 .34 .34 0 0 0 .2-.4h.5a.48 .48 0 0 1 .8 .2h.2a.83 .83 0 0 1 1.2-.1 .34 .34 0 0 0 .3 .3 .34 .34 0 0 0 .4-.2l.9 .3a.35 .35 0 0 0 .2 .4 .35 .35 0 0 0 .4-.2l.4 .3a.44 .44 0 0 1 .5 .6l.1 .2 .4-.2 .8 .7a.33 .33 0 0 0-.1 .5 .33 .33 0 0 0 .5 0l.6 .8a.32 .32 0 0 0-.2 .5 .32 .32 0 0 0 .5 .1l.4 .9a.33 .33 0 0 0-.2 .4 .33 .33 0 0 0 .4 .2l.2 1a.34 .34 0 0 0-.3 .4 .34 .34 0 0 0 .4 .3v1a.34 .34 0 0 0-.4 .3 .34 .34 0 0 0 .3 .3l-.1 .5a.46 .46 0 0 1-.4 .6v.4l.1 .1-.4 .9a.34 .34 0 0 0-.5 .2 .34 .34 0 0 0 .2 .4l-.3 .4a.48 .48 0 0 1-.7 .4l-.1 .2a.68 .68 0 0 1-.5 .8l-.2 .2a.34 .34 0 0 0-.5-.1 .34 .34 0 0 0 0 .5l-.9 .5a.34 .34 0 0 0-.4-.2 .34 .34 0 0 0-.2 .4l-.9 .4a.34 .34 0 0 0-.4-.3 .34 .34 0 0 0-.3 .4l-.5 .1a.48 .48 0 0 1-.7-.3h-.2a.83 .83 0 0 1-1.3 .1 .34 .34 0 0 0-.3-.3 .34 .34 0 0 0-.3 .3l-1-.2v-.1a.34 .34 0 0 0-.3-.3 .34 .34 0 0 0-.3 .3l-1-.2v-.1a.34 .34 0 0 0-.4-.3 .34 .34 0 0 0-.3 .3l-1-.3a.34 .34 0 0 0-.3-.3 .34 .34 0 0 0-.3 .3l-1-.2v-.1a.32 .32 0 0 0-.3-.3 .32 .32 0 0 0-.4 .3l-.9-.2v-.1a.34 .34 0 0 0-.4-.3 .34 .34 0 0 0-.3 .3l-1-.2v-.1a.32 .32 0 0 0-.3-.3 .32 .32 0 0 0-.3 .3l-1-.2v-.1a.34 .34 0 0 0-.4-.3 .34 .34 0 0 0-.3 .3l-1-.3a.32 .32 0 0 0-.3-.3 .32 .32 0 0 0-.3 .3l-1-.2v-.1a.34 .34 0 0 0-.3-.3 .34 .34 0 0 0-.4 .2l-1-.2a.32 .32 0 0 0-.3-.3 .32 .32 0 0 0-.3 .3l-1-.2v-.1a.34 .34 0 0 0-.3-.3 .34 .34 0 0 0-.4 .2l-.9-.1v-.1a.34 .34 0 0 0-.3-.3 .34 .34 0 0 0-.4 .3l-1-.3a.29 .29 0 0 0-.2-.3 .29 .29 0 0 0-.4 .2l-.5-.2a.42 .42 0 0 1-.4-.2 .42 .42 0 0 1 0-.5l-.1-.1a.8 .8 0 0 1-.9-.8 .31 .31 0 0 0 0-.4 .31 .31 0 0 0-.4-.1l-.2-1a.3 .3 0 0 0 .2-.3 .3 .3 0 0 0-.2-.3v-.5a.44 .44 0 0 1 .5-.7l.1-.1a.64 .64 0 0 1 .2-1z"/>
<circle cx="186.4" cy="77.7" r="1.1"/>
<circle cx="202.7" cy="77.7" r="1.1"/>
<circle cx="72.5" cy="91.9" r="1.11"/>
<circle cx="82.5" cy="91.8" r="1.1"/>
<circle cx="176.9" cy="92.1" r=".55"/>
<circle cx="176.9" cy="92.1" r="1.16"/>
<circle cx="184.7" cy="96.5" r=".56"/>
<circle cx="184.7" cy="96.5" r="1.15"/>
<circle cx="184.7" cy="87.6" r=".55"/>
<circle cx="184.7" cy="87.6" r="1.16"/>
<circle cx="204.1" cy="92" r="2.33"/>
<circle cx="204.1" cy="92.1" r="1.34"/>
<circle cx="80.5" cy="106.2" r="1.34"/>
<circle cx="80.5" cy="106.2" r="2.33"/>
<circle cx="158.2" cy="117.1" r=".26"/>
<circle cx="178.3" cy="116.4" r=".5"/>
<circle cx="178.9" cy="118.9" r=".41"/>
<circle cx="180.8" cy="111.9" r=".93"/>
<circle cx="183.4" cy="116.4" r=".94"/>
<circle cx="183.4" cy="116.4" r="3"/>
<circle cx="183.4" cy="116.4" r="1"/>
<circle cx="183.4" cy="116.4" r="6.2"/>
<circle cx="186" cy="111.9" r=".5"/>
<circle cx="187.9" cy="113.8" r=".42"/>
<circle cx="188.6" cy="116.4" r=".93"/>
<circle cx="180.8" cy="120.8" r=".93"/>
<circle cx="186" cy="120.8" r=".5"/>
</g>
<g fill="none" stroke="#808080" stroke-width=".2">
<path d="M39.7 78.6h22.7M42.7 78.1l3.3 .5-3.3 .5zM46 77.6v8.2M56.1 78.6l3.3-.5v1zM56.1 77.6v8.2M187.5 77.4l3-1.3 .3 1zM208.9 66.5l-.5 4.8M221.8 68.2l-36.5 9.8M137.3 99.2v7.3M156.6 99.7v6.8M177.9 95.5l2.7-2-2 2.7zM182.1 92l-15.7 15.7"/>
<path d="M184.1 96.3l1 .5M185.1 96.8l3.2 1-.4 .9zM185.1 96.8l15.1 7.6M191.7 94.6l-3.6 3.2M202.9 91.4l2.3 1.3M205.2 92.7l3.2 1.2-.6 .9zM205.2 92.7l20.4 11.8M217.6 94.2l-3.7 2.9M43.9 109.5v13M60.4 107.2v15.3M79.2 105.7l22.5 8.6M81.7 106.6l3.3 .8-.4 .9z"/>
<path d="M92.2 105.4l-3.2 3.5M116.3 109.9h17.7M119.3 109.3l3.3 .6-3.3 .4zM122.6 108.8v3.8M127.7 109.9l3.3-.6v1zM127.7 108.8v8M130.9 105.5h32M133.9 105l3.4 .5-3.4 .5zM156.6 105.5l3.3-.5v1zM177.7 113.9l11.4 4.9M186.3 115.6l3.1-1.4 .2 1zM189.1 118.8l3.2 .8-.4 .9z"/>
<path d="M189.1 118.8l16.7 7.1M193.1 108.6l-.5 4.8M196.7 116.6l-3.4 3.4M206 110.3l-25.5 6.8M37.6 121.5h29.2M40.6 121l3.3 .5-3.3 .5zM60.4 121.5l3.3-.5v1z"/>
<circle cx="208.6" cy="68.9" r="1.55"/>
<circle cx="189.9" cy="96.2" r="1.55"/>
<circle cx="215.8" cy="95.6" r="1.56"/>
<circle cx="90.6" cy="107.1" r="1.56"/>
<circle cx="192.8" cy="111" r="1.55"/>
<circle cx="195" cy="118.3" r="1.55"/>
</g>
<g fill="none" stroke="#000" stroke-width=".2">
<path d="M201.9 77.7h1.7M202.7 76.9v1.7M81.6 91.9h1.7M82.5 91v1.7M176.1 92h1.6M176.9 91.2v1.7M178.8 81.7h1.6M179.6 80.9v1.6M183.7 81.7h1.7M183.8 96.5h1.7M183.8 87.6h1.7M184.6 80.9v1.6"/>
<path d="M184.6 86.7v1.7M184.6 95.7v1.7M203.2 92h1.7M204.1 91.2v1.7M79.7 106.2h1.6M80.5 105.3v1.7M157.4 117.2h1.7M158.3 116.3v1.7M133.1 167.1h.8M133.1 166.2h.8M133.5 165.8v.9M138.3 169.7h.8"/>
<path d="M138.3 168.9h.8M138.7 168.5v.8M144.7 175h.8M144.7 174.2h.8M144.8 172.4h.9M144.8 171.6h.9M145.1 173.8v.8M145.2 171.1v.9M149.1 169.7h.8M149.1 168.9h.8M149.5 168.5v.8"/>
</g>
<g fill="none" stroke="#000" stroke-width=".2" stroke-dasharray="15.2 1.3 1.3 1.3" stroke-linecap="butt">
<path d="M201.1 77.7h-.3M202.8 76v-.2M202.8 79.4v.2M204.4 77.7h.3M80.8 91.8h-.2M82.5 90.2v-.3M82.5 93.5v.3M84.2 91.8h.2M176.1 92h-.6M176.9 91.2v-.6M176.9 92.9v.5M177.8 92h.5"/>
<path d="M178.8 81.7h-.7M179.6 80.9v-.7M179.6 82.5v.7M180.4 81.7h.7M183.8 81.7h-.7M183.8 96.5h-.5M183.8 87.6h-.5M184.6 80.9v-.7M184.6 82.5v.7M184.7 95.7v-.6M184.7 97.3v.6M184.7 86.7v-.5"/>
<path d="M184.7 88.4v.5M185.4 81.7h.7M185.5 96.5h.6M185.5 87.6h.6M202.4 92h-.5M204.1 90.4v-.5M204.1 93.7v.5M205.8 92h.5M78.8 106.2h-.5M80.5 104.5v-.5M80.5 107.8v.5M82.2 106.2h.5"/>
<path d="M157.4 117.1h-.2M158.3 116.3v-.3M158.3 118v.2M159.1 117.1h.2"/>
</g>
<g fill="none" stroke="#c0c0c0" stroke-width=".2">
<path d="M68.3 159.7h50.3M93.7 153.3v44.9M118.6 153.3v49.9M118.6 157.2h34.9M153.5 153.3v49.9M153.5 158.1h43.1M172.5 153.3v28.6M184.4 153.3v28.6M196.6 153.3v49.9M266.7 153.3h-198.4v49.9M68.3 178.7h50.3M68.3 172.4h50.3"/>
<path d="M68.3 166h50.3M68.3 180h-41.6v23.2M118.6 177.7h35M153.5 167.6h43.1M153.5 162.8h43.1M153.5 172.4h43.1M153.5 177.1h43.1M196.6 162.7h70.1M68.3 198.2h85.2M68.3 191.4l85.2 .1M68.3 185.1h50.3M118.6 184.6h35"/>
<path d="M153.6 181.9h43M196.6 197.8h70.1M196.6 184.9h70.1M206.7 184.9v12.9M217.5 197.8v5.4M242.2 197.8v5.4M252.2 184.9v12.9"/>
</g>
<path d="M139.7 3.2v9.5M3.1 107.9h9.6M266.7 107.9h9.5M139.7 203.2v9.6" fill="none" stroke="#c0c0c0" stroke-width=".25"/>
<path d="M12.7 12.7h254v190.5h-254z" fill="none" stroke="#c0c0c0" stroke-width=".5"/>
<g fill="#808080">
<path d="M187.5 77.4l3-1.3 .3 1z"/>
<path d="M186.3 115.6l3.1-1.4 .2 1z"/>
<path d="M177.9 95.5l2.7-2-2 2.7z"/>
<path d="M205.2 92.7l3.2 1.2-.6 .9z"/>
<path d="M185.1 96.8l3.2 1-.4 .9z"/>
<path d="M189.1 118.8l3.2 .8-.4 .9z"/>
<path d="M81.7 106.6l3.3 .8-.4 .9z"/>
<path d="M156.6 105.5l3.3-.5v1zM133.9 105l3.4 .5-3.4 .5z"/>
<path d="M42.7 78.1l3.3 .5-3.3 .5zM56.1 78.6l3.3-.5v1zM40.6 121l3.3 .5-3.3 .5zM60.4 121.5l3.3-.5v1z"/>
<path d="M119.3 109.3l3.3 .6-3.3 .4zM127.7 109.9l3.3-.6v1z"/>
</g>
<g font-size="8.5">
<text x="200.5" y="174.2">Motor Assembly</text>
<text x="198.9" y="195.5">A</text>
<text x="227.3" y="195.4">2</text>
<text x="257.5" y="195.4">3</text>
</g>
<g font-size="8.1">
<text x="67.6" y="9.7">2</text>
<text x="207.3" y="9.7">1</text>
<text x="4.4" y="57">B</text>
<text x="270.4" y="57">B</text>
<text x="3.7" y="164.9">A</text>
<text x="269.7" y="164.9">A</text>
<text x="67.6" y="212.2">2</text>
<text x="207.3" y="212.2">1</text>
</g>
<text font-size="6.9" x="204.1" y="160.1">Mail Delivery Robot</text>
<g font-size="4.7">
<text x="124.3" y="22.7">Encoder attached</text>
<text x="124.3" y="27.2">to mount with 2 heat</text>
<text x="124.3" y="31.7">set inserts and screws</text>
<text x="36" y="61.3">Driven Assembly</text>
<text x="172.2" y="65.8">Driver Assembly</text>
<text x="92.8" y="127.6">Gear slides onto</text>
<text x="137.8" y="128.1">Motor</text>
<text x="92.8" y="132.2">motor shaft w/</text>
<text x="92.8" y="136.7">a flat keyway</text>
<text x="137.8" y="132.6">Attached to</text>
<text x="137.8" y="137.1">Mount w/ three screws</text>
<text x="233.4" y="133.6">245mm</text>
<text x="137.8" y="141.6">of 0.13 diameter</text>
<text x="233.4" y="138.1">Timing Belt</text>
</g>
<g font-size="4.7" fill="#808080">
<text x="211.6" y="69.9" transform="rotate(-15 211.6 69.9)">0.26</text>
<text x="47.2" y="77.6">1.19</text>
<text x="191.4" y="98.9" transform="rotate(27 191.4 98.9)">0.13</text>
<text x="217.1" y="98.4" transform="rotate(30 217.1 98.4)">0.31</text>
<text x="141.5" y="104.4">2.28</text>
<text x="166.6" y="106.1" transform="rotate(-45 166.6 106.1)">R0.25</text>
<text x="92.4" y="109.6" transform="rotate(21 92.4 109.6)">0.31</text>
<text x="120.8" y="108.8">0.60</text>
<text x="195.8" y="112" transform="rotate(-15 195.8 112)">0.71</text>
<text x="47.2" y="120.5">1.95</text>
<text x="196.7" y="120.9" transform="rotate(23 196.7 120.9)">1.46</text>
</g>
<g font-size="3.4">
<text x="197.8" y="166">TITLE:</text>
<text x="198.7" y="188.1">SIZE</text>
<text x="207.5" y="188.1">DWG. NO.</text>
<text x="256.5" y="188.2">REV</text>
<text x="198.8" y="201.7">SCALE: 1:3</text>
<text x="217.7" y="201.8">WEIGHT:</text>
<text x="244.5" y="201.7">SHEET 3 OF 5</text>
</g>
<text font-size="3" x="14" y="213.5">SOLIDWORKS Educational Product. For Instructional Use Only.</text>
<text font-size="2.4" x="119.8" y="156.2">UNLESS OTHERWISE SPECIFIED:</text>
<g font-size="2.2">
<text x="119.5" y="161.8">DIMENSIONS ARE IN INCHES</text>
<text x="154.8" y="161.4">DRAWN</text>
<text x="175.4" y="156.6">NAME</text>
<text x="187.9" y="156.7">DATE</text>
<text x="119.5" y="164.4">TOLERANCES:</text>
<text x="119.5" y="167.1">FRACTIONAL</text>
<text x="154.9" y="166.3">CHECKED</text>
<text x="119.5" y="169.7">ANGULAR: MACH</text>
<text x="119.5" y="172.4">TWO PLACE DECIMAL</text>
<text x="142.5" y="169.7">BEND</text>
<text x="154.8" y="170.9">ENG APPR.</text>
<text x="119.5" y="175">THREE PLACE DECIMAL</text>
<text x="154.9" y="175.7">MFG APPR.</text>
<text x="154.9" y="180.4">Q.A.</text>
<text x="154.9" y="184.6">COMMENTS:</text>
</g>
<g font-size="2.1">
<text x="75.5" y="195.7">NEXT ASSY</text>
<text x="100.9" y="195.7">USED ON</text>
<text x="86.9" y="201.5">APPLICATION</text>
<text x="123.1" y="201.6">DO NOT SCALE DRAWING</text>
</g>
<g font-size="2">
<text x="31.5" y="182.9">PROPRIETARY AND CONFIDENTIAL</text>
<text x="119.2" y="180.6">INTERPRET GEOMETRIC</text>
<text x="119.2" y="183.1">TOLERANCING PER:</text>
<text x="27.8" y="186.5">THE INFORMATION CONTAINED IN THIS</text>
<text x="27.8" y="189">DRAWING IS THE SOLE PROPERTY OF</text>
<text x="27.8" y="191.6">&lt;INSERT COMPANY NAME HERE&gt;. ANY</text>
<text x="119.1" y="186.7">MATERIAL</text>
<text x="27.8" y="194.1">REPRODUCTION IN PART OR AS A WHOLE</text>
<text x="27.8" y="196.6">WITHOUT THE WRITTEN PERMISSION OF</text>
<text x="119.1" y="193.5">FINISH</text>
<text x="27.8" y="199.1">&lt;INSERT COMPANY NAME HERE&gt; IS</text>
<text x="27.8" y="201.7">PROHIBITED.</text>
</g>
</svg>
